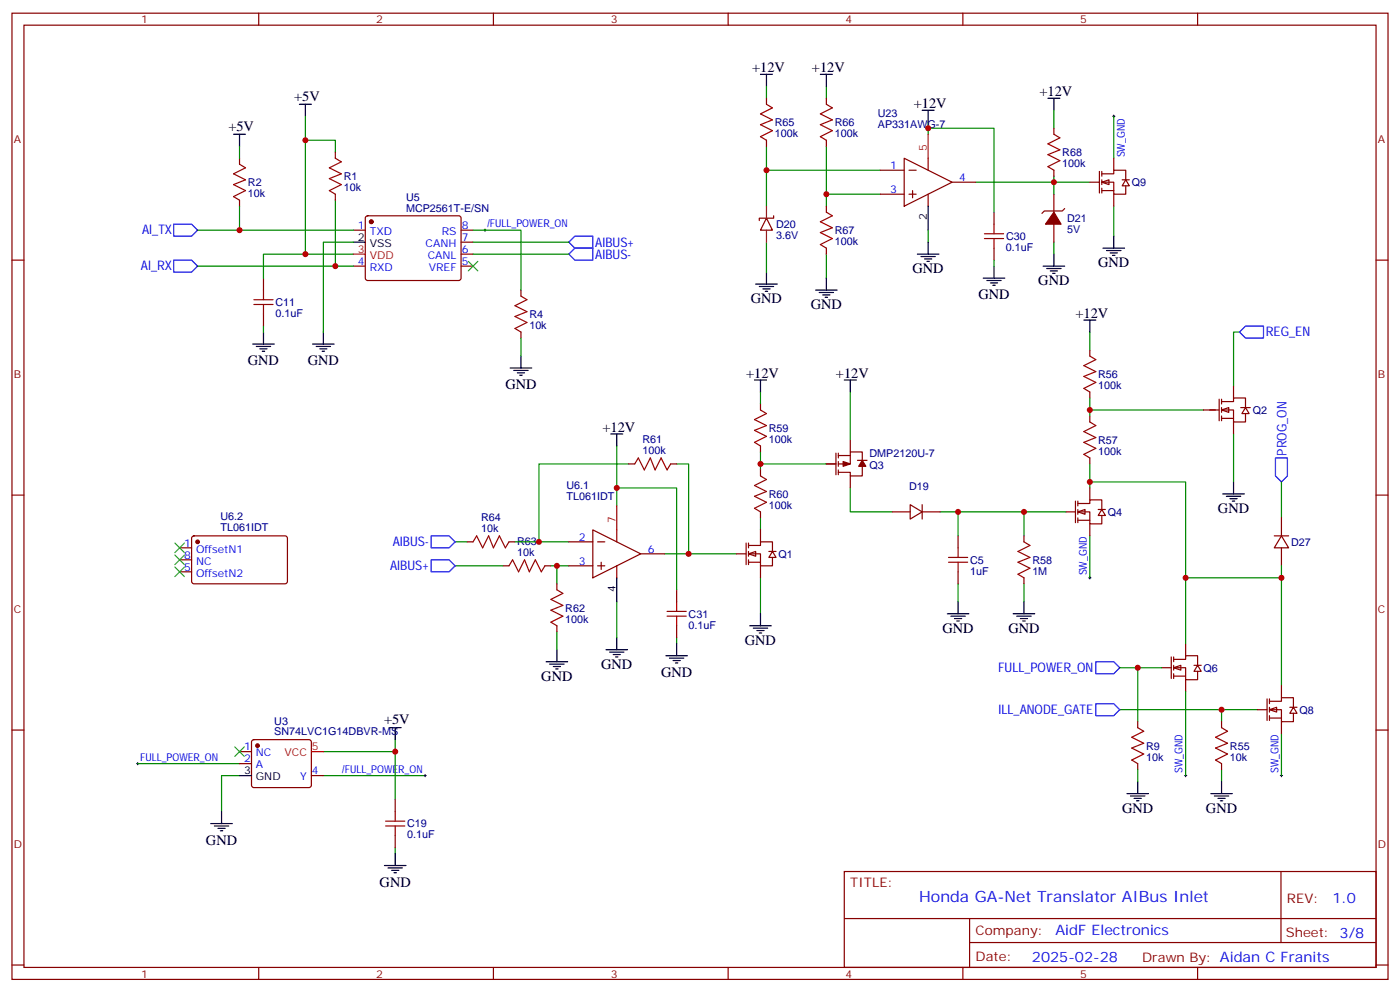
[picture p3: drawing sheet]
<svg xmlns="http://www.w3.org/2000/svg" width="412mm" height="292mm" viewBox="0 0 412 292" stroke-linecap="round" stroke-linejoin="round" font-family="sans-serif">
<g fill="none" stroke="#870000" stroke-width=".35">
<path d="M3.5 3.9h405.4v284.3h-405.4zM7.1 7.4h398.2v277.3h-398.2zM76.2 3.9v3.5M145.3 3.9v3.5M214.5 3.9v3.5M283.6 3.9v3.5M352.8 3.9v3.5M70.6 46.6v1.7M70.6 58.9v1.8M98.8 44.8v1.8M98.8 57.2v1.7M3.5 76.6h3.6"/>
<path d="M104.1 67.7h3.5M104.1 78.3h3.5M107.8 63.7l.5-.2 27.1 .1 .4 .6v17.9l-.7 .4h-27.1l-.4-.7v-17.6zM135.8 67.7h3.5M135.8 78.3h3.5M135.8 74.8h3.5M135.8 71.3h3.5M405.3 76.6h3.6M77.6 81.8v3.6M77.6 92.4v3.6M153.5 85.4v1.7M153.5 97.7v1.8"/>
<path d="M3.5 145.7h3.6M405.3 145.7h3.6M3.5 214.8h3.6M74.3 217.9l.5-.2h16.2l.5 .2 .2 .5v12.7l-.2 .5-.5 .2h-16.2l-.5-.3-.2-.4v-12.7zM335.1 212.4v1.7M359.8 212.4v1.7M405.3 214.8h3.6M70.6 221.2h3.5M70.6 224.7h3.5M91.7 228.2h3.5M116.4 235.3v3.5M335.1 224.7v1.8"/>
<path d="M359.8 224.7v1.8M116.4 245.9v3.5M248.7 256.5h156.6v28.2h-156.6zM377.3 256.5v20.9M248.7 270.3h156.5M285.6 277.4h119.6M285.6 270.3v14.1M3.5 284h3.6M76.2 284.7v3.5M145.3 284.7v3.5M214.5 284.7v3.5M283.6 284.7v3.5"/>
<path d="M352.8 284.7v3.5M405.3 284h3.6"/>
</g>
<g fill="none" stroke="#008700" stroke-width=".35">
<path d="M90 34.2v40.6h14.1M70.6 43v3.6M90 41.3h8.8v3.5M98.8 58.9v19.4M58.2 67.7h45.9M58.2 78.3h45.9M70.6 60.7v7M90 74.8h-12.4v7M104.1 71.3h-8.9v26.4M139.3 67.7h14.2v17.7M139.3 71.3h28.3M139.3 74.8h28.3"/>
<path d="M77.6 96v1.7M153.5 99.5v5.3M349.2 170h28.3v31.8M335.1 196.5v15.9M116.4 217.7v3.5M329.8 208.8h40.6M359.8 208.8v3.6M377.5 215.9v12.3M40.6 224.7h30M70.6 228.2h-5.3v10.6M95.2 221.2h21.2v14.1M95.2 228.2h30"/>
<path d="M335.1 226.5v3.5M359.8 226.5v3.5M116.4 249.4v1.8"/>
</g>
<path d="M142.5 67.7h.7M142.9 67.4v.7M320.7 170h.7M321 169.7v.7M40.2 224.7h.7M40.6 224.4v.7M124.9 228.2h.7M125.2 227.9v.7M348.9 228.2h.7M349.2 227.9v.7M377.1 228.2h.7M377.5 227.9v.7" fill="none" stroke="#000" stroke-width=".29"/>
<g fill="none" stroke="#000" stroke-width=".35">
<path d="M68.8 39.5h3.5M70.6 39.5v3.5M88.2 30.7h3.5M90 30.7v3.5M104.1 71.3h3.5M77.6 97.7v3.5M95.2 97.7v3.5M74.4 101.2h6.4M75.5 102h4.2M76.6 102.7h2.1M77.3 103.4h.7M92.1 101.2h6.3"/>
<path d="M93.1 102h4.3M94.2 102.7h2.1M94.9 103.4h.7M150.3 108.3h6.3M151.3 109h4.3M152.4 109.7h2.1M153.1 110.4h.7M153.5 104.8v3.5M114.7 214.1h3.5M116.4 214.1v3.6M65.3 238.8v3.6M70.6 228.2h3.5"/>
<path d="M332 233.5h6.3M333 234.2h4.3M334.1 234.9h2.1M334.8 235.7h.7M335.1 230v3.5M356.7 233.5h6.3M357.7 234.2h4.2M358.8 234.9h2.1M359.5 235.7h.7M359.8 230v3.5M62.1 242.4h6.3M63.1 243.1h4.3"/>
<path d="M64.2 243.8h2.1M64.9 244.5h.7M113.2 254.7h6.4M114.3 255.4h4.2M115.4 256.1h2.1M116.1 256.8h.7M116.4 251.2v3.5"/>
</g>
<g fill="none" stroke="#a10000" stroke-width=".35">
<path d="M70.6 48.3l1.7 1.1-3.5 1.8 3.5 1.7-3.5 1.4 3.5 1.8-3.5 1.8 1.8 1M98.8 46.6l1.7 1-3.5 1.8 3.5 1.8-3.5 1.4 3.5 1.7-3.5 1.8 1.8 1.1M74.8 89.6h5.6M74.8 88.2h5.6M77.6 85.4v2.8M77.6 89.6v2.8M153.5 87.1l1.7 1.1-3.5 1.8 3.5 1.7-3.5 1.4 3.5 1.8-3.5 1.8 1.8 1M335.1 214.1l1.8 1.1-3.5 1.8 3.5 1.7-3.5 1.4 3.5 1.8-3.5 1.8 1.7 1M359.8 214.1l1.8 1.1-3.5 1.8 3.5 1.7-3.5 1.4 3.5 1.8-3.5 1.8 1.7 1M116.4 238.8v2.9M113.6 243.1h5.6M113.6 241.7h5.6"/>
<path d="M116.4 243.1v2.8"/>
</g>
<g fill="#870000" stroke="#870000" stroke-width=".35">
<circle cx="109.4" cy="65.3" r=".53"/>
<circle cx="75.8" cy="219.4" r=".53"/>
</g>
<path d="M104.1 74.8h3.5M91.7 221.2h3.5" fill="none" stroke="#f00" stroke-width=".35"/>
<path d="M137.9 76.9l2.9 2.8M140.8 76.9l-2.9 2.8M69.1 219.8l2.9 2.8M72 219.8l-2.9 2.8" fill="none" stroke="#3c3" stroke-width=".35"/>
<path d="M51.2 76.6h5.2l1.8 1.7-1.8 1.8h-5.2zM51.2 66h5.2l1.8 1.7-1.8 1.8h-5.2zM167.6 74.8l1.7-1.8h5.3v3.6h-5.3zM169.3 69.5h5.3v3.5h-5.3l-1.7-1.7zM322.8 207.1h5.3l1.7 1.7-1.7 1.8h-5.3z" fill="none" stroke="#00f" stroke-width=".35"/>
<path d="M373.9 208.8l2.2-.7v1.4z" fill="#fff" stroke="#870000" stroke-width=".35"/>
<path d="M370.4 208.8h2.8M373.2 205.7v6.3M373.9 206.4h3.6v-1.1h3.5v2.8M373.9 208.8h3.6v3.6h3.5v-2.5M373.9 211.3h3.6M373.9 205.7v1.4M373.9 208.1v1.4M373.9 210.6v1.4M377.5 201.8v3.5M377.5 212.4v3.5M379.9 208.1h2.2M381 208.1l1.1 1.8h-2.2z" fill="none" stroke="#870000" stroke-width=".35"/>
<path d="M365.1 97.7h-1.7v15.9M321 120.6h33.5M363.4 127.7v14.1" fill="none" stroke="#008700" stroke-width=".35"/>
<path d="M365.1 97.7l1.8-1.7h5.3v3.5h-5.3z" fill="none" stroke="#00f" stroke-width=".35"/>
<path d="M360.2 145.3h6.3M361.2 146h4.3M362.3 146.8h2.1M363 147.5h.7M363.4 141.8v3.5" fill="none" stroke="#000" stroke-width=".35"/>
<g fill="#fff" stroke="#870000" stroke-width=".35">
<path d="M359.8 120.6l2.1-.7v1.5z"/>
<path d="M366.9 119.9l1 1.8h-2.1z"/>
</g>
<path d="M359.1 117.5v6.3M359.8 118.2h3.6v-1.1h3.5v2.8M359.8 117.5v1.4M359.8 119.9v1.5M363.4 113.6v3.5M365.5 119.9h2.8M354.5 120.6h4.6M359.8 120.6h3.6v3.6h3.5v-2.5M359.8 123.1h3.6M359.8 122.4v1.4M363.4 124.2v3.5" fill="none" stroke="#870000" stroke-width=".35"/>
<path d="M321 97.7v5.3M321 117.1v5.3M321 136.5v7.1M301.6 150.6h12.4M321 157.7v12.3" fill="none" stroke="#008700" stroke-width=".35"/>
<path d="M319.3 94.2h3.5M321 94.2v3.5" fill="none" stroke="#000" stroke-width=".35"/>
<path d="M317.5 150.6l2.1-.7v1.4z" fill="#fff" stroke="#870000" stroke-width=".35"/>
<g fill="none" stroke="#870000" stroke-width=".35">
<path d="M243.4 136.5h2.8M246.2 133.3v6.4M246.9 133.3v1.5M246.9 135.8v1.4M246.9 138.3v1.4M246.9 134.1h3.6M250.5 129.5v3.5M252.6 135.5h2.8M254 135.5v-2.5h-3.5v3.5h-3.6M254 137.2v2.9h-3.5v-1.1h-3.6M250.5 140.1v3.5M262.8 150.6h5.3"/>
<path d="M268.1 148.5l3.5 2.1-3.5 2.2zM271.6 150.6h5.3M271.6 148.5v4.3M282.2 157.7v3.5M301.6 157.7v1.8M314 150.6h2.8M316.8 147.5v6.3M317.5 148.2h3.5v-1.1h3.6v2.8M317.5 150.6h3.5v3.6h3.6v-2.5M317.5 153.1h3.5M317.5 147.5v1.4M317.5 149.9v1.4"/>
<path d="M317.5 152.4v1.4M321 143.6v3.5M321 154.2v3.5M323.5 149.9h2.1M324.6 149.9l1 1.8h-2.1zM282.2 168.3v3.5M301.6 170v1.8"/>
</g>
<path d="M224 115.4v3.5M250.5 115.4v14.1M224 136.5h19.4M224 133v5.3M224 152.4v3.5M250.5 143.6v7h12.3M276.9 150.6h5.3v7.1M282.2 150.6h19.4v7.1M202.8 163h14.2M224 170v10.6M282.2 171.8v5.3M301.6 171.8v5.3" fill="none" stroke="#008700" stroke-width=".35"/>
<g fill="none" stroke="#000" stroke-width=".35">
<path d="M222.2 111.8h3.6M224 111.8v3.6M248.7 111.8h3.5M250.5 111.8v3.6M282.2 177.1v3.5M301.6 177.1v3.5M220.8 184.1h6.4M221.9 184.9h4.2M223 185.6h2.1M223.7 186.3h.7M224 180.6v3.5M279 180.6h6.4"/>
<path d="M280.1 181.3h4.2M281.2 182h2.1M281.9 182.7h.7M298.4 180.6h6.4M299.5 181.3h4.2M300.6 182h2.1M301.3 182.7h.7"/>
</g>
<path d="M301.6 159.5l1.8 1-3.5 1.8 3.5 1.7-3.5 1.5 3.5 1.7-3.5 1.8 1.7 1M279.4 165.5h5.6M279.4 164h5.6M282.2 161.2v2.8M282.2 165.5v2.8" fill="none" stroke="#a10000" stroke-width=".35"/>
<g fill="#870000" stroke="#870000" stroke-width=".35">
<path d="M254 135.5l1.1 1.7h-2.2z"/>
<path d="M248.4 135.8l2.1 .7-2.1 .7z"/>
</g>
<path d="M220.5 163l2.1-.7v1.4z" fill="#fff" stroke="#870000" stroke-width=".35"/>
<g fill="none" stroke="#870000" stroke-width=".35">
<path d="M185.2 136.5h1.8M197.6 136.5h1.7M137.6 159.5h1.7M149.9 159.5h1.8M167.6 159.5h7M174.6 155.9l14.1 7.1-14.1 7zM176 159.5h2.2M181.7 155.9v3.6M219.8 159.8v6.4M220.5 159.8v1.4M224 155.9v3.6M148.2 166.5h1.7"/>
<path d="M160.5 166.5h1.8M164 171.8v1.8M167.6 166.5h7M176 166.5h2.2M177.1 165.5v2.1M181.7 166.5v3.5M188.7 163h7.1M217 163h2.8M220.5 160.5h3.5v-1h3.5v2.8M220.5 163h3.5v3.5h3.5v-2.5M220.5 165.5h3.5M220.5 162.3v1.4"/>
<path d="M220.5 164.7v1.5M224 166.5v3.5M226.5 162.3h2.1M227.5 162.3l1.1 1.7h-2.1zM164 184.1v1.8"/>
</g>
<path d="M181.7 131.2v17.7M185.2 136.5h-26.5v23M199.3 136.5h3.5v26.5h-7M134.1 159.5h3.5M151.7 159.5h15.9M134.1 166.5h14.1M162.3 166.5h5.3M164 166.5v5.3M181.7 177.1v10.6M164 185.9v5.3" fill="none" stroke="#008700" stroke-width=".35"/>
<path d="M127 157.7h5.3l1.8 1.8-1.8 1.7h-5.3zM127 164.7h5.3l1.8 1.8-1.8 1.8h-5.3z" fill="none" stroke="#00f" stroke-width=".35"/>
<g fill="none" stroke="#000" stroke-width=".35">
<path d="M179.9 127.7h3.5M181.7 127.7v3.5M181.7 170v7.1M160.9 194.7h6.3M161.9 195.4h4.3M163 196.1h2.1M163.7 196.8h.7M164 191.2v3.5M178.5 191.2h6.4M179.6 191.9h4.2M180.6 192.6h2.1M181.3 193.3h.7"/>
<path d="M181.7 187.7v3.5"/>
</g>
<path d="M187 136.5l1-1.7 1.8 3.5 1.8-3.5 1.4 3.5 1.7-3.5 1.8 3.5 1.1-1.8M139.3 159.5l1.1-1.8 1.8 3.5 1.7-3.5 1.4 3.5 1.8-3.5 1.8 3.5 1-1.7M149.9 166.5l1.1-1.8 1.8 3.6 1.7-3.6 1.4 3.6 1.8-3.6 1.8 3.6 1-1.8M164 173.6l1.8 1-3.5 1.8 3.5 1.8-3.5 1.4 3.5 1.7-3.5 1.8 1.7 1" fill="none" stroke="#a10000" stroke-width=".35"/>
<path d="M181.7 148.9v7" fill="none" stroke="#f00" stroke-width=".35"/>
<path d="M345.7 196.5l2.1-.7v1.4z" fill="#fff" stroke="#870000" stroke-width=".35"/>
<g fill="none" stroke="#870000" stroke-width=".35">
<path d="M310.4 57.2v5.2M310.4 66v5.3M313.6 61.4l-.7 .7h-5.3l-.7 .7M224 118.9v1.7M321 103v1.8M321 115.4v1.7M224 131.2v1.8M224 138.3v1.8M321 122.4v1.8M321 134.8v1.7M56.7 157.9l.4-.2h27.1l.5 .7-.1 13-.6 .4-27.1-.1-.5-.6v-12.7zM224 150.6v1.8"/>
<path d="M52.9 168.3h3.5M52.9 164.7h3.5M52.9 161.2h3.5M342.2 196.5h2.8M345 193.3v6.4M345.7 194h3.5v-1h3.6v2.8M345.7 196.5h3.5v3.5h3.6v-2.4M345.7 199h3.5M345.7 193.3v1.4M345.7 195.8v1.4M345.7 198.3v1.4M349.2 189.4v3.6"/>
<path d="M351.7 195.8h2.1M352.8 195.8l1 1.8h-2.1zM349.2 200v3.6"/>
</g>
<g fill="none" stroke="#008700" stroke-width=".35">
<path d="M225.8 25.4v3.5M243.4 25.4v3.5M273.4 36v3.5M310.4 32.5v5.2M328.1 34.2v12.4M225.8 50.1h33.5M225.8 43v17.7M243.4 43v14.2h15.9M243.4 57.2v3.5M287.5 53.6h33.5M310.4 51.9v1.7M225.8 71.3v8.8"/>
<path d="M243.4 74.8v7M273.4 67.7v3.6M310.4 71.3v3.5M328.1 60.7v8.8M321 141.8h28.2v47.6M329.8 196.5h12.4M349.2 203.6v24.6"/>
</g>
<path d="M322.8 194.7h5.3l1.7 1.8-1.7 1.8h-5.3z" fill="none" stroke="#00f" stroke-width=".35"/>
<g fill="#870000" stroke="#870000" stroke-width=".35">
<path d="M310.4 62.4l2.2 3.6h-4.6z"/>
<circle cx="58.2" cy="159.5" r=".53"/>
</g>
<path d="M51.5 159.8l2.8 2.8M54.3 159.8l-2.8 2.8M51.5 163.3l2.8 2.9M51.5 166.9l2.8 2.8M54.3 163.3l-2.8 2.9M54.3 166.9l-2.8 2.8" fill="none" stroke="#3c3" stroke-width=".35"/>
<path d="M321 104.8l1.8 1-3.5 1.8 3.5 1.8-3.5 1.4 3.5 1.7-3.5 1.8 1.7 1.1M224 120.6l1.8 1.1-3.6 1.8 3.6 1.7-3.6 1.4 3.6 1.8-3.6 1.8 1.8 1M321 124.2l1.8 1-3.5 1.8 3.5 1.8-3.5 1.4 3.5 1.7-3.5 1.8 1.7 1.1M224 140.1l1.8 1-3.6 1.8 3.6 1.7-3.6 1.4 3.6 1.8-3.6 1.8 1.8 1" fill="none" stroke="#a10000" stroke-width=".35"/>
<g fill="none" stroke="#000" stroke-width=".35">
<path d="M224 21.9h3.5M225.8 21.9v3.5M241.7 21.9h3.5M243.4 21.9v3.5M271.6 32.5h3.6M273.4 32.5v3.5M308.7 28.9h3.5M310.4 28.9v3.6M270.2 74.8h6.4M271.3 75.5h4.2M272.3 76.2h2.2M273 76.9h.8"/>
<path d="M273.4 71.3v3.5M307.3 78.3h6.3M308.3 79h4.3M309.4 79.7h2.1M310.4 74.8v3.5M222.6 83.6h6.4M223.7 84.3h4.2M224.7 85h2.1M225.4 85.7h.7M225.8 80.1v3.5M240.2 85.4h6.4M241.3 86.1h4.2"/>
<path d="M242.4 86.8h2.1M243.1 87.5h.7M243.4 81.8v3.6M310.1 80.4h.7"/>
</g>
<path d="M327.7 34.2h.7M328.1 33.9v.7" fill="none" stroke="#000" stroke-width=".29"/>
<path d="M324.6 53.6l2.1-.7v1.4z" fill="#fff" stroke="#870000" stroke-width=".35"/>
<g fill="none" stroke="#870000" stroke-width=".35">
<path d="M225.8 28.9v1.8M243.4 28.9v1.8M310.4 37.7v1.8M225.8 41.3v1.7M243.4 41.3v1.7M259.3 50.1h7M259.3 57.2h7M266.3 46.6l14.2 7-14.2 7.1zM267.8 50.1h2.1M267.8 57.2h2.1M268.8 56.1v2.1M273.4 46.6v3.5"/>
<path d="M273.4 57.2v3.5M280.5 53.6h7M310.4 50.1v1.8M321 53.6h2.8M323.8 50.4v6.4M324.6 51.2h3.5v-1.1h3.5v2.8M324.6 53.6h3.5v3.6h3.5v-2.5M324.6 56.1h3.5M324.6 50.4v1.5M324.6 52.9v1.4M324.6 55.4v1.4M328.1 46.6v3.5"/>
<path d="M328.1 57.2v3.5M330.6 52.9h2.1M331.6 52.9l1.1 1.8h-2.1zM225.8 64.2l1.7 3.5h-3.5zM227.9 63.5v.7h-4.2v.7M243.4 60.7v1.7M243.4 73v1.8M292.8 62.4v3.6M292.8 73v3.6M375.4 157.7h4.2M377.5 157.7l2.1 3.5h-4.2zM377.5 152.4v5.3"/>
<path d="M199.3 173.6v3.5M377.5 161.2v5.3M199.3 184.1v3.6"/>
</g>
<g fill="none" stroke="#000" stroke-width=".35">
<path d="M273.4 60.7v7M292.8 78.3v3.5M324.9 73h6.4M326 73.7h4.2M327 74.4h2.1M327.7 75.1h.7M328.1 69.5v3.5M289.6 81.8h6.4M290.7 82.5h4.2M291.7 83.3h2.2M292.5 84h.7M196.1 193h6.4"/>
<path d="M197.2 193.7h4.2M198.3 194.4h2.1M199 195.1h.7M199.3 189.4v3.6"/>
</g>
<path d="M273.4 39.5v7.1" fill="none" stroke="#f00" stroke-width=".35"/>
<path d="M225.8 30.7l1.7 1.1-3.5 1.7 3.5 1.8-3.5 1.4 3.5 1.8-3.5 1.7 1.8 1.1M243.4 30.7l1.8 1.1-3.5 1.7 3.5 1.8-3.5 1.4 3.5 1.8-3.5 1.7 1.7 1.1M310.4 39.5l1.8 1.1-3.5 1.7 3.5 1.8-3.5 1.4 3.5 1.8-3.5 1.7 1.7 1.1M243.4 62.4l1.8 1.1-3.5 1.8 3.5 1.7-3.5 1.4 3.5 1.8-3.5 1.8 1.7 1M290 70.2h5.6M290 68.8h5.6M292.8 66v2.8M292.8 70.2v2.8M196.5 179.9h5.6M199.3 177.1v2.8M196.5 181.3h5.6M199.3 181.3v2.8" fill="none" stroke="#a10000" stroke-width=".35"/>
<path d="M225.8 60.7v3.5M225.8 67.7v3.6" fill="none" stroke="#8c2424" stroke-width=".35"/>
<path d="M273.4 37.7h19.4v24.7M310.4 53.6v3.6M292.8 76.6v1.7M181.7 143.6h17.6v30M377.5 141.8v10.6M377.5 166.5v3.5M199.3 187.7v1.7" fill="none" stroke="#008700" stroke-width=".35"/>
<path d="M375.7 134.8h3.5v5.3l-1.7 1.7-1.8-1.7z" fill="none" stroke="#00f" stroke-width=".35"/>
<g fill="#c00">
<circle cx="116.4" cy="221.2" r=".88"/>
<circle cx="90" cy="41.3" r=".88"/>
<circle cx="98.8" cy="78.3" r=".88"/>
<circle cx="70.6" cy="67.7" r=".88"/>
<circle cx="90" cy="74.8" r=".88"/>
<circle cx="335.1" cy="196.5" r=".88"/>
<circle cx="359.8" cy="208.8" r=".88"/>
<circle cx="349.3" cy="170" r=".88"/>
<circle cx="321" cy="120.6" r=".88"/>
<circle cx="301.6" cy="150.6" r=".88"/>
<circle cx="282.2" cy="150.6" r=".88"/>
<circle cx="224" cy="136.5" r=".88"/>
<circle cx="202.8" cy="163" r=".88"/>
<circle cx="164" cy="166.5" r=".88"/>
<circle cx="158.8" cy="159.5" r=".88"/>
<circle cx="321" cy="141.8" r=".88"/>
<circle cx="225.8" cy="50.1" r=".88"/>
<circle cx="243.4" cy="57.1" r=".88"/>
<circle cx="310.4" cy="53.6" r=".88"/>
<circle cx="273.4" cy="37.7" r=".88"/>
<circle cx="181.7" cy="143.6" r=".88"/>
<circle cx="377.5" cy="170" r=".88"/>
</g>
<text font-size="4.6" fill="#00f" x="270.8" y="265.5">Honda GA-Net Translator AIBus Inlet</text>
<g font-size="4.2">
<text x="221.5" y="21.2">+12V</text>
<text x="239.2" y="21.2">+12V</text>
<text x="86.7" y="29.6">+5V</text>
<text x="306.2" y="28.2">+12V</text>
<text x="269.2" y="31.8">+12V</text>
<text x="67.3" y="38.4">+5V</text>
<text x="268.8" y="80.4">GND</text>
<text x="305.9" y="84">GND</text>
<text x="323.5" y="78.7">GND</text>
<text x="221.2" y="89.3">GND</text>
<text x="288.2" y="88">GND</text>
<text x="238.8" y="91">GND</text>
<text x="316.8" y="93.5">+12V</text>
<text x="73" y="107.4">GND</text>
<text x="90.7" y="107.4">GND</text>
<text x="219.8" y="111.1">+12V</text>
<text x="246.2" y="111.1">+12V</text>
<text x="148.9" y="114.5">GND</text>
<text x="177.4" y="127">+12V</text>
<text x="358.8" y="151">GND</text>
<text x="219.4" y="189.8">GND</text>
<text x="277.6" y="186.3">GND</text>
<text x="297" y="186.3">GND</text>
<text x="177.1" y="196.8">GND</text>
<text x="159.5" y="200.4">GND</text>
<text x="194.7" y="199.1">GND</text>
<text x="113.1" y="213">+5V</text>
<text x="330.6" y="239.2">GND</text>
<text x="355.2" y="239.2">GND</text>
<text x="60.7" y="248.5">GND</text>
<text x="111.8" y="260.9">GND</text>
</g>
<g font-size="4.2" fill="#00f">
<text x="392.5" y="265.7">1.0</text>
<text x="310.9" y="275.3">AidF Electronics</text>
<text x="304" y="283.1">2025-02-28</text>
</g>
<g font-size="3.9" fill="#00f">
<text x="41.9" y="68.9">AI_TX</text>
<text x="175.3" y="72.6">AIBUS+</text>
<text x="175.3" y="76.1">AIBUS-</text>
<text x="41.5" y="79.5">AI_RX</text>
<text x="372.9" y="98.9">REG_EN</text>
<text x="379" y="134.1" transform="rotate(-90 379 134.1)">PROG_ON</text>
<text x="115.7" y="160.8">AIBUS-</text>
<text x="114.9" y="167.8">AIBUS+</text>
<text x="294" y="197.8">FULL_POWER_ON</text>
<text x="294.2" y="210.2">ILL_ANODE_GATE</text>
</g>
<g font-size="3.9" fill="#800">
<text x="250.5" y="261.1">TITLE:</text>
<text x="379.1" y="265.7">REV:</text>
<text x="287.4" y="275.3">Company:</text>
<text x="378.7" y="275.9">Sheet: 3/8</text>
<text x="287.4" y="282.9">Date:</text>
<text x="336.4" y="283">Drawn By: Aidan C Franits</text>
</g>
<g font-size="3.2" fill="#800">
<text x="41.6" y="6.9">1</text>
<text x="110.8" y="6.9">2</text>
<text x="179.9" y="6.9">3</text>
<text x="249.1" y="6.9">4</text>
<text x="318.2" y="6.9">5</text>
<text x="4.1" y="42">A</text>
<text x="405.9" y="42">A</text>
<text x="4.1" y="111.1">B</text>
<text x="405.9" y="111.1">B</text>
<text x="4.1" y="180.3">C</text>
<text x="405.9" y="180.3">C</text>
<text x="4.1" y="249.4">D</text>
<text x="405.9" y="249.4">D</text>
<text x="41.6" y="287.7">1</text>
<text x="110.8" y="287.7">2</text>
<text x="179.9" y="287.7">3</text>
<text x="249.1" y="287.7">4</text>
<text x="318.2" y="287.7">5</text>
</g>
<g font-size="3.2" fill="#000080">
<text x="258.6" y="34.5">U23</text>
<text x="228.2" y="40.3">100k</text>
<text x="228.2" y="37.1">R65</text>
<text x="245.9" y="40.3">100k</text>
<text x="245.9" y="37.1">R66</text>
<text x="258.6" y="37.7">AP331AWG-7</text>
<text x="312.9" y="45.9">R68</text>
<text x="101.2" y="53">R1</text>
<text x="312.9" y="49.2">100k</text>
<text x="73" y="58">10k</text>
<text x="73" y="54.7">R2</text>
<text x="101.2" y="56.2">10k</text>
<text x="119.6" y="59.3">U5</text>
<text x="333.4" y="54.9">Q9</text>
<text x="119.6" y="62.4">MCP2561T-E/SN</text>
<text x="314.3" y="65.4">D21</text>
<text x="228.6" y="70.3">3.6V</text>
<text x="228.6" y="67.1">D20</text>
<text x="245.9" y="68.9">R67</text>
<text x="296.3" y="70.6">C30</text>
<text x="314.3" y="68.5">5V</text>
<text x="245.9" y="72.1">100k</text>
<text x="296.3" y="73.9">0.1uF</text>
<text x="81.1" y="93.3">0.1uF</text>
<text x="81.1" y="90">C11</text>
<text x="155.9" y="93.5">R4</text>
<text x="155.9" y="96.8">10k</text>
<text x="323.5" y="111.2">R56</text>
<text x="323.5" y="114.4">100k</text>
<text x="369" y="121.8">Q2</text>
<text x="189.2" y="130.5">R61</text>
<text x="226.5" y="130.3">100k</text>
<text x="226.5" y="127.1">R59</text>
<text x="323.5" y="130.6">R57</text>
<text x="189.2" y="133.7">100k</text>
<text x="256.1" y="134.6">DMP2120U-7</text>
<text x="256.1" y="137.9">Q3</text>
<text x="323.5" y="133.8">100k</text>
<text x="166.9" y="143.9">U6.1</text>
<text x="166.9" y="147.1">TL061IDT</text>
<text x="226.5" y="149.7">100k</text>
<text x="226.5" y="146.5">R60</text>
<text x="267.8" y="144.2">D19</text>
<text x="65" y="153.1">U6.2</text>
<text x="141.7" y="153.4">R64</text>
<text x="326.3" y="151.9">Q4</text>
<text x="65" y="156.3">TL061IDT</text>
<text x="141.7" y="156.6">10k</text>
<text x="152.3" y="160.4">R63</text>
<text x="380.3" y="160.6">D27</text>
<text x="152.3" y="163.7">10k</text>
<text x="229.3" y="164.2">Q1</text>
<text x="285.8" y="165.9">C5</text>
<text x="304.1" y="165.9">R58</text>
<text x="285.8" y="169.1">1uF</text>
<text x="304.1" y="169.1">1M</text>
<text x="166.5" y="183.2">100k</text>
<text x="166.5" y="180">R62</text>
<text x="202.8" y="185">0.1uF</text>
<text x="202.9" y="181.8">C31</text>
<text x="354.5" y="197.7">Q6</text>
<text x="80.8" y="213.2">U3</text>
<text x="382.8" y="210.1">Q8</text>
<text x="80.8" y="216.4">SN74LVC1G14DBVR-MS</text>
<text x="337.6" y="220.6">R9</text>
<text x="362.3" y="220.6">R55</text>
<text x="337.6" y="223.8">10k</text>
<text x="362.3" y="223.8">10k</text>
<text x="119.9" y="243.5">C19</text>
<text x="119.9" y="246.7">0.1uF</text>
</g>
<g font-size="3.2" fill="#f00">
<text x="273" y="44.4" transform="rotate(-90 273 44.4)">5</text>
<text x="105.4" y="74.4">3</text>
<text x="108.9" y="76.2">VDD</text>
<text x="181.3" y="153.8" transform="rotate(-90 181.3 153.8)">7</text>
<text x="91.9" y="220.8">5</text>
<text x="83.8" y="222.6">VCC</text>
</g>
<g font-size="3.2" fill="#00f">
<text x="331.4" y="46.3" transform="rotate(-90 331.4 46.3)">SW_GND</text>
<text x="262.2" y="49.7">1</text>
<text x="282.6" y="53.3">4</text>
<text x="262.2" y="56.8">3</text>
<text x="105.4" y="67.4">1</text>
<text x="108.9" y="69.1">TXD</text>
<text x="130.1" y="69.1">RS</text>
<text x="136" y="70.9">7</text>
<text x="136" y="67.4">8</text>
<text x="143.6" y="66.9">/FULL_POWER_ON</text>
<text x="105.4" y="78">4</text>
<text x="125.4" y="72.7">CANH</text>
<text x="126" y="76.2">CANL</text>
<text x="136" y="78">5</text>
<text x="136" y="74.4">6</text>
<text x="108.9" y="79.7">RXD</text>
<text x="126.3" y="79.7">VREF</text>
<text x="54.3" y="160.9">1</text>
<text x="170.5" y="159.1">2</text>
<text x="54.3" y="167.9">5</text>
<text x="54.3" y="164.4">8</text>
<text x="57.7" y="166.2">NC</text>
<text x="57.7" y="162.6">OffsetN1</text>
<text x="170.5" y="166.2">3</text>
<text x="190.9" y="162.6">6</text>
<text x="57.7" y="169.7">OffsetN2</text>
<text x="320.1" y="169.3" transform="rotate(-90 320.1 169.3)">SW_GND</text>
<text x="71.9" y="220.8">1</text>
<text x="41.3" y="223.8">FULL_POWER_ON</text>
<text x="71.9" y="224.4">2</text>
<text x="75.4" y="222.6">NC</text>
<text x="75.4" y="226.1">A</text>
<text x="91.9" y="227.9">4</text>
<text x="100.8" y="227.4">/FULL_POWER_ON</text>
<text x="348.4" y="227.5" transform="rotate(-90 348.4 227.5)">SW_GND</text>
<text x="376.6" y="227.5" transform="rotate(-90 376.6 227.5)">SW_GND</text>
<text x="88.5" y="229.7">Y</text>
</g>
<g font-size="3.2">
<text x="273" y="64.8" transform="rotate(-90 273 64.8)">2</text>
<text x="105.4" y="70.9">2</text>
<text x="108.9" y="72.7">VSS</text>
<text x="181.3" y="174.2" transform="rotate(-90 181.3 174.2)">4</text>
<text x="71.9" y="227.9">3</text>
<text x="75.4" y="229.7">GND</text>
</g>
</svg>
